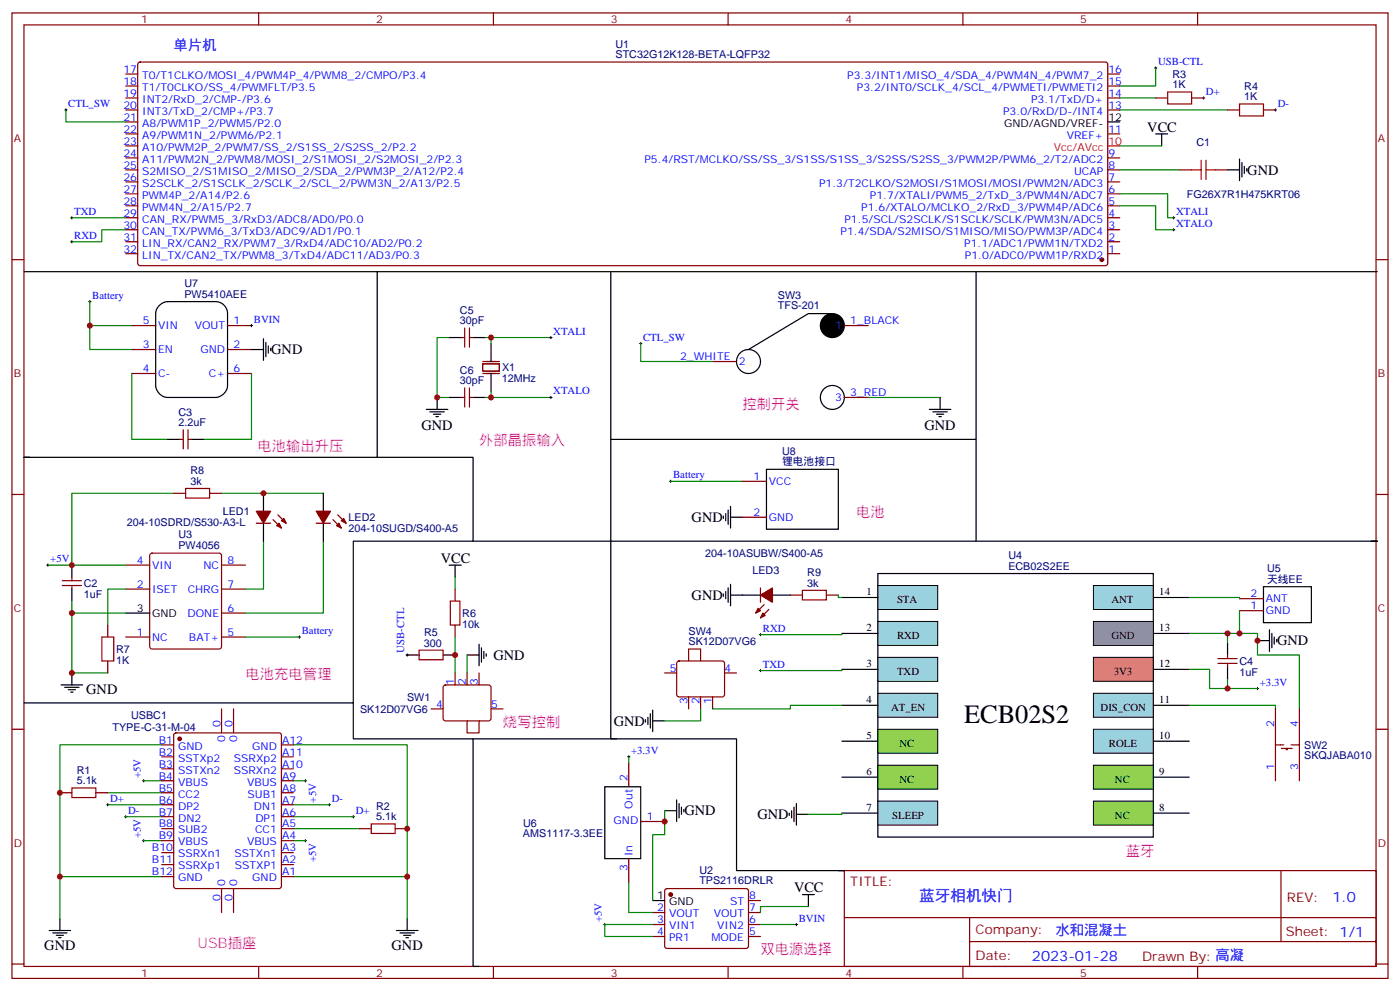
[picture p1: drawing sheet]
<svg xmlns="http://www.w3.org/2000/svg" width="412mm" height="292mm" viewBox="0 0 412 292" stroke-linecap="round" stroke-linejoin="round" font-family="sans-serif">
<g fill="none" stroke="#870000" stroke-width=".35">
<path d="M3.5 3.8h405.4v284.3h-405.4zM7.1 7.3h398.2v277.3h-398.2zM40.8 18.5l.5-.2h284.6l.4 .7v58.5l-.2 .5-.5 .2h-284.3l-.5-.2-.2-.5v-58.5zM76.2 3.8v3.5M145.3 3.8v3.5M214.5 3.8v3.5M283.6 3.8v3.5M352.8 3.8v3.5M37 39.4h3.6M37 32.4h3.6M37 28.9h3.6M37 25.3h3.6"/>
<path d="M37 21.8h3.6M37 35.9h3.6M326.3 39.4h3.5M326.3 32.4h3.5M326.3 28.9h3.5M326.3 25.3h3.5M326.3 21.8h3.5M37 57.1h3.6M37 53.6h3.6M37 50h3.6M37 46.5h3.6M37 43h3.6"/>
<path d="M326.3 57.1h3.5M326.3 53.6h3.5M326.3 50h3.5M326.3 46.5h3.5M3.5 76.5h3.6M37 74.7h3.6M37 71.2h3.6M37 67.7h3.6M37 64.1h3.6M37 60.6h3.6M326.3 74.7h3.5M326.3 71.2h3.5"/>
<path d="M326.3 67.7h3.5M326.3 64.1h3.5M326.3 60.6h3.5M405.3 76.5h3.6M3.5 145.6h3.6M405.3 145.6h3.6M3.5 214.8h3.6M405.3 214.8h3.6M248.7 256.4h156.6v28.2h-156.6zM377.3 256.4v20.9M192.3 268.7h3.5M192.3 272.3h3.5"/>
<path d="M192.3 275.8h3.5M196 261.9l.5-.2h23.3l.5 .2 .2 .5-.1 16.5-.6 .4h-23.6l-.4-.7v-16.2zM220.5 268.7h3.5M220.5 272.3h3.5M220.5 275.8h3.5M220.5 265.2h3.5M248.7 270.2h156.5M285.6 277.3h119.6M285.6 270.2v14.2M3.5 283.9h3.6M76.2 284.6v3.5M145.3 284.6v3.5"/>
<path d="M214.5 284.6v3.5M283.6 284.6v3.5M352.8 284.6v3.5M405.3 283.9h3.6"/>
</g>
<g fill="#870000" stroke="#870000" stroke-width=".35">
<circle cx="324.6" cy="76.5" r=".53"/>
<circle cx="197.6" cy="263.5" r=".53"/>
</g>
<path d="M326.3 43h3.5" fill="none" stroke="#f00" stroke-width=".35"/>
<g fill="none" stroke="#000" stroke-width=".35">
<path d="M326.3 35.9h3.5M340.4 39.4h3.6M342.2 39.4v3.6M361.6 50h3.5M365.1 46.8v6.4M365.8 47.9v4.2M366.5 49v2.1M367.2 49.7v.7M137.6 192.9h3.5M141.1 189.7v6.4M141.8 190.8v4.2M142.5 191.8v2.2"/>
<path d="M143.2 192.5v.8M14.5 274h6.3M15.5 274.7h4.3M16.6 275.4h2.1M17.3 276.2h.7M17.6 270.5v3.5M116.8 274h6.3M117.8 274.7h4.3M118.9 275.4h2.1M119.6 276.2h.7M119.9 270.5v3.5M192.3 265.2h3.5"/>
<path d="M236.4 263.5h3.5M238.1 263.5v3.5"/>
</g>
<g fill="none" stroke="#008700" stroke-width=".35">
<path d="M329.8 28.9h10.6M329.8 32.4h31.8M340.4 20v5.3h-10.6M329.8 50h17.7M329.8 43h12.4M134.1 187.6v10.6M47.6 219.4h-30v51.1M86.4 219.4h33.5v51.1M31.7 233.5h15.9M31.7 237h15.9M42.3 229.9h5.3M86.4 229.9h3.6"/>
<path d="M86.4 237h10.6M17.6 258.2h30M37 240.5h10.6M42.3 247.6h5.3M86.4 258.2h33.5M86.4 244.1h19.4M86.4 247.6h3.6M86.4 240.5h17.7M192.3 272.3h-14.1v3.5h14.1M224 272.3h10.6M238.1 267h-14.1v1.7"/>
</g>
<g fill="none" stroke="#000" stroke-width=".29">
<path d="M340.4 19.7v.7M340.1 20h.7M354.2 28.9h.7M354.5 28.5v.7M375.4 32.4h.7M375.7 32v.7M26.1 88.8h.7M26.5 88.5v.7M119.6 192.9h.7M119.9 192.5v.8M31.4 237h.7M31.7 236.6v.7"/>
<path d="M42 229.9h.7M42.3 229.6v.7M89.6 229.9h.7M90 229.6v.7M96.7 237h.7M97 236.6v.7M36.7 240.5h.7M37 240.2v.7M42 247.6h.7M42.3 247.2v.7M89.6 247.6h.7M90 247.2v.7"/>
<path d="M103.7 240.5h.7M104.1 240.2v.7M177.8 272.3h.7M178.2 271.9v.7"/>
</g>
<path d="M44.3 163.1l.5-.2h19.8l.5 .2 .2 .5v26.8l-.3 .5-.4 .2h-19.8l-.5-.2-.2-.5v-26.8z" fill="#fff" stroke="#900" stroke-width=".35"/>
<path d="M37 173.5h7.1M37 166.4h7.1M65.3 173.5h7M65.3 166.4h7M37 187.6h7.1M65.3 187.6h7M65.3 180.6h7" fill="none" stroke="#870000" stroke-width=".35"/>
<path d="M21.2 198.2v3.5M37 180.6h7.1M18 201.7h6.3M19 202.4h4.3M20.1 203.1h2.1M20.8 203.8h.7" fill="none" stroke="#000" stroke-width=".35"/>
<path d="M13.8 166.4h.7M14.1 166.1v.7M87.8 187.6h.7M88.2 187.3v.7" fill="none" stroke="#000" stroke-width=".29"/>
<path d="M51.2 145.3h-30v21.1M65.3 145.3h29.9M77.6 159.4v14.1h-5.3M95.2 159.4v21.2h-22.9M14.1 166.4h22.9M37 173.5h-5.3v10.6M37 180.6h-15.8v17.6h10.5M72.3 187.6h15.9" fill="none" stroke="#008700" stroke-width=".35"/>
<path d="M258.6 168.9h81.1v77.6h-81.1z" fill="#fff" stroke="#000" stroke-width=".35"/>
<path d="M322.1 193.6h17.6v7.1h-17.6z" fill="#de7d6b" stroke="#000" stroke-width=".29"/>
<path d="M322.1 183h17.6v7.1h-17.6z" fill="#a6a6a6" stroke="#000" stroke-width=".29"/>
<path d="M258.6 214.8h17.6v7h-17.6z" fill="#91d14f" stroke="#000" stroke-width=".29"/>
<g fill="#99d1de" stroke="#000" stroke-width=".29">
<path d="M322.1 204.2h17.6v7h-17.6z"/>
<path d="M258.6 204.2h17.6v7h-17.6z"/>
</g>
<path d="M322.1 235.9h17.6v7.1h-17.6z" fill="#91d14f" stroke="#000" stroke-width=".29"/>
<g fill="#99d1de" stroke="#000" stroke-width=".29">
<path d="M258.6 193.6h17.6v7.1h-17.6z"/>
<path d="M258.6 183h17.6v7.1h-17.6z"/>
<path d="M258.6 172.4h17.6v7.1h-17.6z"/>
<path d="M258.6 235.9h17.6v7.1h-17.6z"/>
</g>
<g fill="#91d14f" stroke="#000" stroke-width=".29">
<path d="M322.1 225.4h17.6v7h-17.6z"/>
<path d="M258.6 225.4h17.6v7h-17.6z"/>
</g>
<g fill="none" stroke="#000" stroke-width=".35">
<path d="M248 176h10.6M339.7 176h10.6M248 197.1h10.6M248 186.5h10.6M339.7 197.1h10.6M339.7 186.5h10.6M248 218.3h10.6M248 207.7h10.6M339.7 218.3h10.6M339.7 207.7h10.6M248 228.9h10.6M248 239.5h10.6"/>
<path d="M339.7 228.9h10.6M339.7 239.5h10.6"/>
</g>
<g fill="#99d1de" stroke="#000" stroke-width=".29">
<path d="M322.1 172.4h17.6v7.1h-17.6z"/>
<path d="M322.1 214.8h17.6v7h-17.6z"/>
</g>
<g fill="none" stroke="#000" stroke-width=".29">
<path d="M19 32.4h.8M19.4 32v.7M20.8 64.1h.7M20.8 71.2h.7M21.2 63.8v.7M21.2 70.8v.7M345.4 64.1h.7M345.4 67.7h.7M345.7 63.8v.7M345.7 67.3v.7M73.7 95.9h.7M74.1 95.5v.7"/>
<path d="M161.9 99.4h.7M162.3 99.1v.7M161.9 117.1h.7M162.3 116.7v.7M188.4 101.2h.7M188.7 100.8v.7M197.2 141.7h.7M197.6 141.4v.7M223.7 186.9h.7M223.7 197.5h.7M224 186.5v.8M224 197.1v.7"/>
<path d="M370.1 202.8h.7M370.4 202.4v.7M184.9 222.9h.7M185.2 222.5v.7M234.2 272.3h.7M234.6 271.9v.7"/>
</g>
<g fill="none" stroke="#008700" stroke-width=".35">
<path d="M19.4 32.4v3.5h17.6M329.8 57.1h14.2v7h1.7M21.2 64.1h15.8M37 67.7h-7v3.5h-8.8M329.8 60.6h10.6v7.1h5.3M26.5 88.8v7.1h12.3M26.5 95.9v7h12.3M132.3 99.4h-3.5v17.7h3.5M142.9 99.4h19.4M144.6 99.4v1.8M38.8 110v19.4h10.6M74.1 110v19.4h-14.1"/>
<path d="M142.9 117.1h19.4M144.6 115.3v1.8M188.7 101.2v5.3h21.2M255.8 117.1h21.1M197.6 141.7h21.1M21.2 177v3.6M134.1 170v3.5M246.9 175.3v.7h1.1M350.3 176h14.8v.3M365.1 179.8v6.7M137.6 192.9v5.3M248 186.5v.4h-24"/>
<path d="M248 197.1v.4h-24M350.3 186.5h20.1v6.4h12.4v15.9M350.3 197.1h6v5.7h14.1M361.6 186.5v2.9M361.6 200v2.8M206.4 208.8v3.5h-10.6M248 207.7h-15.2v1.1h-22.9M350.3 207.7h25.4v1.1M185.2 222.9v1.7M195.8 238.8v7h-3.5v19.4M248 239.5v.3h-9.9M185.2 259.9v8.8h7.1"/>
</g>
<g fill="none" stroke="#000" stroke-width=".35">
<path d="M7.1 80h104v54.7h-104h1.7M47 89.9a3.6 3.6 0 0 1 2.4-1.1h14.1a3.5 3.5 0 0 1 3.5 3.6v21.1a3.8 3.8 0 0 1-3.5 3.6h-14.1a3.8 3.8 0 0 1-3.5-3.6v-21.1a3.5 3.5 0 0 1 1.1-2.5zM77.6 99.8v6.3M111.1 80h294.6M132.3 99.4h3.5M139.3 99.4h3.6M179.9 80v137.6h1.8M245.2 92.4h-7.1l-17.6 10.5M287.5 80v79.4M74.1 102.9h3.5M78.3 100.8v4.3M79 101.9v2.1"/>
<path d="M79.7 102.6v.7M128.8 117.1v3.5M132.3 117.1h3.5M139.3 117.1h3.6M144.6 101.2v5.3M144.6 110v5.3M276.9 117.1v3.5M49.4 129.4h3.5M56.4 129.4h3.6M111.1 134.7h28.2v24.7h-35.2v47.6h-97M125.6 120.6h6.3M126.6 121.3h4.3"/>
<path d="M127.7 122h2.1M128.4 122.7h.7M179.9 129.4h107.6M225.8 138.2h21.1v17.7h-21.1zM273.8 120.6h6.3M274.8 121.3h4.2M275.9 122h2.1M276.6 122.7h.7M77.6 145.3v5.3M77.6 154.1v5.3M95.2 145.3v5.3M95.2 154.1v5.3"/>
<path d="M139.3 159.4h266.4h-1.8M213.1 152v.7M213.8 151.3v2.1M214.5 150.2v4.2M215.2 149.2v6.3M215.2 152.3h3.5M21.2 166.4v3.6M21.2 173.5v3.5M132.3 166.4h3.5M134.1 166.4v3.6M213.1 174.9v.7M213.8 174.2v2.1"/>
<path d="M214.5 173.1v4.3M215.2 175.3h8.8M215.2 172.1v6.3M227.5 175.3h5.3M372.2 172.8h14.1v10.6h-14.1zM119.9 192.9h3.6M130.5 192.9h3.6M361.6 189.4v3.5M361.6 196.4v3.6M370.4 188.7h3.5M373.9 185.5v6.3M374.6 186.5v4.3"/>
<path d="M375.4 187.6v2.1M376.1 188.3v.7M104.1 207v10.6h35.2v67h1.8M139.3 217.6h77.7v38.8h31.7h-1.8M190.1 211.9v.8M190.9 211.2v2.2M191.6 210.2v4.2M192.3 212.3h3.5M192.3 209.1v6.4M178.2 231.7h10.5v21.2h-10.5zM195.8 238.8h3.5M199.3 235.6v6.3"/>
<path d="M200 236.6v4.3M200.7 237.7v2.1M201.4 238.4v.7M232.5 239.5v.7M233.2 238.8v2.1M233.9 237.7v4.2M234.6 239.8h3.5M234.6 236.6v6.4"/>
<circle cx="220.5" cy="106.5" r="3.5"/>
<circle cx="245.2" cy="117.1" r="3.5"/>
</g>
<g fill="none" stroke="#870000" stroke-width=".35">
<path d="M340.4 28.9h3.6M351 28.9h3.5M361.6 32.4h3.5M372.2 32.4h3.5M347.5 50h3.5M358.1 50h3.5M38.8 95.9h7.1M67 95.9h7.1M135.8 99.4h1.1M136.9 96.6v5.6M138.3 96.6v5.6M138.3 99.4h1"/>
<path d="M248.7 95.9h7.1M38.8 102.9h7.1M38.8 110h7.1M67 102.9h7.1M67 110h7.1M135.8 117.1h1.1M136.9 114.2v5.7M138.3 114.2v5.7M138.3 117.1h1M209.9 106.5h7.1M248.7 117.1h7.1M52.9 129.4h1.1"/>
<path d="M54 126.6v5.6M55.4 126.6v5.6M55.4 129.4h1M51.2 145.3h3.5M61.7 145.3h3.6M75.5 154.1h4.2M80.4 153l2.5 2.5M81.8 151.6l2.5 2.5M93.1 154.1h4.3M98.1 153l2.4 2.5M99.5 151.6l2.5 2.5M218.7 141.7h7.1"/>
<path d="M218.7 152.3h7.1M18.3 172.4h5.7M18.3 171h5.7M21.2 170v1M21.2 172.4v1.1M134.1 173.5v3.5M224 173.1v4.3M225.1 178.1l-2.5 2.5M226.5 179.5l-2.5 2.5M232.8 175.3h3.6M243.4 175.3h3.5M365.1 176.3h7.1"/>
<path d="M365.1 179.8h7.1M31.7 184.1v3.5M31.7 194.7v3.5M123.5 191.5h7v2.8h-7zM134.1 184.1v3.5M134.1 198.2v3.5M137.6 198.2v3.5M141.1 198.2v3.5M195.8 198.2h3.5M199.6 194.9l.4-.2h12.7l.5 .2 .2 .5v9.4l-.7 .4h-12.9l-.5-.7v-9.1zM202.8 194.7v-3.6h3.6v3.6M213.4 198.2h3.6"/>
<path d="M358.8 195.4h5.6M358.8 194h5.6M361.6 192.9v1.1M361.6 195.4v1M47.6 219.4h3.6M51.4 216l.5-.2h30.3l.5 .2 .2 .5v44.5l-.2 .5-.5 .2h-30.3l-.5-.2-.2-.5v-44.5zM65.3 208.8v7M68.8 208.8v7M82.9 219.4h3.5M127 208.8h3.5M130.8 201.9l.4-.2h12.7l.5 .2 .2 .5v9.5l-.7 .4-12.9-.1-.5-.6v-9.2zM137.6 212.3v3.5h3.5v-3.5"/>
<path d="M144.6 208.8h3.6M202.8 205.2v3.6M206.4 205.2v3.6M209.9 205.2v3.6M375.7 208.8v21.1M375.7 219.4h2.5M380.3 219.4h2.5M382.8 208.8v21.1M17.6 233.5h3.6M28.2 233.5h3.5M47.6 233.5h3.6M47.6 222.9h3.6"/>
<path d="M47.6 226.4h3.6M47.6 229.9h3.6M47.6 237h3.6M82.9 233.5h3.5M82.9 222.9h3.5M82.9 226.4h3.5M82.9 229.9h3.5M82.9 237h3.5M185.2 224.6v7.1M377.5 220.4h3.1M378.9 220.4v.4h.3v-.4M47.6 244.1h3.6"/>
<path d="M47.6 240.5h3.6M47.6 247.6h3.6M47.6 251.1h3.6M47.6 254.6h3.6M47.6 258.2h3.6M82.9 244.1h3.5M82.9 240.5h3.5M82.9 247.6h3.5M82.9 251.1h3.5M82.9 254.6h3.5M82.9 258.2h3.5M105.8 244.1h3.6"/>
<path d="M116.4 244.1h3.5M185.2 252.9v7M188.7 241.9h7.1M65.3 261.7v7M68.8 261.7v7"/>
</g>
<g fill="#870000" stroke="#870000" stroke-width=".35">
<path d="M75.5 150.6h4.2l-2.1 3.5z"/>
<path d="M81.5 154.8l.7-.7 .7 1.4z"/>
<path d="M82.9 153.4l.7-.7 .7 1.4z"/>
<path d="M93.1 150.6h4.3l-2.2 3.5z"/>
<path d="M99.8 154.1l.7 1.4-1.4-.7z"/>
<path d="M100.5 153.4l.7-.7 .8 1.4z"/>
<path d="M224 175.3l3.5-2.2v4.3z"/>
<path d="M223.3 179.1l.7 .7-1.4 .8z"/>
<path d="M224.7 180.6l.7 .7-1.4 .7z"/>
<circle cx="52.9" cy="217.6" r=".53"/>
</g>
<path d="M344 27.1h7v3.5h-7zM365.1 30.6h7.1v3.5h-7.1zM351 50h2.8M353.8 47.2v5.6M355.2 50h2.9M355.2 47.2v5.6M54.7 143.9h7v2.8h-7zM132.6 177h2.9v7.1h-2.9zM236.4 173.8h7v2.9h-7zM30 187.6h3.5v7.1h-3.5zM21.2 232.1h7v2.8h-7zM109.4 242.6h7v2.9h-7z" fill="none" stroke="#a10000" stroke-width=".35"/>
<path d="M142.2 107.2h4.9v2.1h-4.9zM142.2 110h4.9M142.2 106.5h4.9" fill="none" stroke="#871200" stroke-width=".35"/>
<circle cx="245.2" cy="95.9" r="3.5" fill="#000" stroke="#000" stroke-width=".35"/>
<g fill="#c00">
<circle cx="17.6" cy="258.2" r=".88"/>
<circle cx="119.9" cy="258.2" r=".88"/>
<circle cx="21.2" cy="166.4" r=".88"/>
<circle cx="21.2" cy="198.2" r=".88"/>
<circle cx="365.1" cy="186.5" r=".88"/>
<circle cx="195.8" cy="241.9" r=".88"/>
<circle cx="26.5" cy="95.9" r=".88"/>
<circle cx="370.4" cy="188.7" r=".88"/>
<circle cx="361.6" cy="202.8" r=".88"/>
<circle cx="21.2" cy="180.6" r=".88"/>
<circle cx="361.6" cy="186.5" r=".88"/>
<circle cx="77.6" cy="145.3" r=".88"/>
<circle cx="17.6" cy="233.5" r=".88"/>
<circle cx="119.9" cy="244.1" r=".88"/>
<circle cx="134.1" cy="192.9" r=".88"/>
<circle cx="128.8" cy="117.1" r=".88"/>
<circle cx="144.6" cy="117.1" r=".88"/>
<circle cx="144.6" cy="99.4" r=".88"/>
</g>
<text font-size="7.8" x="284" y="213">ECB02S2</text>
<text font-size="4.6" fill="#00f" x="270.8" y="265.4">蓝牙相机快门</text>
<g font-size="4.2" fill="#00f">
<text x="51.2" y="14.7">单片机</text>
<text x="392.5" y="265.7">1.0</text>
<text x="310.9" y="275.2">水和混凝土</text>
<text x="304" y="283">2023-01-28</text>
</g>
<g font-size="4.2">
<text x="338" y="38.7">VCC</text>
<text x="367.4" y="51.5">GND</text>
<text x="79.9" y="104.4">GND</text>
<text x="124.2" y="126.6">GND</text>
<text x="272.4" y="126.6">GND</text>
<text x="203.7" y="153.7">GND</text>
<text x="129.8" y="165.7">VCC</text>
<text x="203.7" y="176.7">GND</text>
<text x="376.2" y="190.1">GND</text>
<text x="145.3" y="194.3">GND</text>
<text x="25.4" y="204.3">GND</text>
<text x="180.8" y="213.7">GND</text>
<text x="201.6" y="240.2">GND</text>
<text x="223.1" y="241.2">GND</text>
<text x="233.9" y="262.7">VCC</text>
<text x="13.1" y="279.7">GND</text>
<text x="115.4" y="279.7">GND</text>
</g>
<g font-size="4.2" fill="#f0f">
<text x="218.7" y="120.6">控制开关</text>
<text x="141.1" y="131.2">外部晶振输入</text>
<text x="75.8" y="132.9">电池输出升压</text>
<text x="252.2" y="152.3">电池</text>
<text x="72.3" y="200">电池充电管理</text>
<text x="148.2" y="214.1">烧写控制</text>
<text x="331.6" y="252.2">蓝牙</text>
<text x="58.2" y="279.3">USB插座</text>
<text x="224" y="281.1">双电源选择</text>
</g>
<g font-size="3.9" fill="#800">
<text x="250.5" y="261">TITLE:</text>
<text x="379.1" y="265.7">REV:</text>
<text x="287.4" y="275.2">Company:</text>
<text x="378.7" y="275.8">Sheet: 1/1</text>
<text x="287.4" y="282.9">Date:</text>
<text x="336.4" y="282.9">Drawn By: 高凝</text>
</g>
<g font-size="3.2" fill="#800">
<text x="41.6" y="6.8">1</text>
<text x="110.8" y="6.8">2</text>
<text x="179.9" y="6.8">3</text>
<text x="249.1" y="6.8">4</text>
<text x="318.2" y="6.8">5</text>
<text x="4.1" y="41.9">A</text>
<text x="405.9" y="41.9">A</text>
<text x="4.1" y="111.1">B</text>
<text x="405.9" y="111.1">B</text>
<text x="4.1" y="180.2">C</text>
<text x="405.9" y="180.2">C</text>
<text x="4.1" y="249.3">D</text>
<text x="405.9" y="249.3">D</text>
<text x="41.6" y="287.6">1</text>
<text x="110.8" y="287.6">2</text>
<text x="179.9" y="287.6">3</text>
<text x="249.1" y="287.6">4</text>
<text x="318.2" y="287.6">5</text>
</g>
<g font-size="3.2" fill="#000080">
<text x="181.3" y="17.2">STC32G12K128-BETA-LQFP32</text>
<text x="181.3" y="14">U1</text>
<text x="345.4" y="22.9">R3</text>
<text x="345.4" y="26">1K</text>
<text x="366.5" y="29.6">1K</text>
<text x="366.5" y="26.4">R4</text>
<text x="352.4" y="43">C1</text>
<text x="349.6" y="58.2">FG26X7R1H475KRT06</text>
<text x="54.3" y="87.8">PW5410AEE</text>
<text x="54.3" y="84.6">U7</text>
<text x="229.1" y="88">SW3</text>
<text x="135.5" y="95.5">30pF</text>
<text x="135.5" y="92.4">C5</text>
<text x="229.1" y="91.1">TFS-201</text>
<text x="135.5" y="113.2">30pF</text>
<text x="135.5" y="110">C6</text>
<text x="147.8" y="112.5">12MHz</text>
<text x="147.9" y="109.4">X1</text>
<text x="52.6" y="125.5">2.2uF</text>
<text x="52.6" y="122.4">C3</text>
<text x="230.4" y="137">锂电池接口</text>
<text x="230.4" y="133.9">U8</text>
<text x="56.1" y="142.8">3k</text>
<text x="56.1" y="139.6">R8</text>
<text x="37.4" y="154.9">204-10SDRD/S530-A3-L</text>
<text x="65.6" y="151.7">LED1</text>
<text x="102.7" y="153.5">LED2</text>
<text x="52.6" y="161.7">PW4056</text>
<text x="52.6" y="158.6">U3</text>
<text x="102.7" y="156.6">204-10SUGD/S400-A5</text>
<text x="207.8" y="164.1">204-10ASUBW/S400-A5</text>
<text x="297" y="167.9">ECB02S2EE</text>
<text x="297" y="164.7">U4</text>
<text x="24.7" y="172.8">C2</text>
<text x="221.7" y="168.9">LED3</text>
<text x="237.8" y="172.8">3k</text>
<text x="237.8" y="169.6">R9</text>
<text x="373.2" y="171.6">天线EE</text>
<text x="373.3" y="168.4">U5</text>
<text x="24.7" y="176">1uF</text>
<text x="136.2" y="184.8">10k</text>
<text x="136.2" y="181.7">R6</text>
<text x="124.9" y="190.4">300</text>
<text x="124.9" y="187.3">R5</text>
<text x="202.8" y="190.1">SK12D07VG6</text>
<text x="202.8" y="186.9">SW4</text>
<text x="34.2" y="195.4">1K</text>
<text x="34.2" y="192.3">R7</text>
<text x="365.1" y="195.8">C4</text>
<text x="365.1" y="199">1uF</text>
<text x="106.1" y="209.9">SK12D07VG6</text>
<text x="119.9" y="206.4">SW1</text>
<text x="33.1" y="215.2">TYPE-C-31-M-04</text>
<text x="38.6" y="211.7">USBC1</text>
<text x="384.2" y="220.5">SW2</text>
<text x="22.6" y="227.8">R1</text>
<text x="384.2" y="223.7">SKQJABA010</text>
<text x="22.6" y="231">5.1k</text>
<text x="110.8" y="238.4">R2</text>
<text x="110.8" y="241.6">5.1k</text>
<text x="154.1" y="243.4">U6</text>
<text x="154.1" y="246.6">AMS1117-3.3EE</text>
<text x="206" y="257.3">U2</text>
<text x="206" y="260.4">TPS2116DRLR</text>
</g>
<g font-size="3.2" fill="#00f">
<text x="36.4" y="21.4">17</text>
<text x="41.9" y="23.2">T0/T1CLKO/MOSI_4/PWM4P_4/PWM8_2/CMPO/P3.4</text>
<text x="249.6" y="23.2">P3.3/INT1/MISO_4/SDA_4/PWM4N_4/PWM7_2</text>
<text x="326.5" y="21.4">16</text>
<text x="341.1" y="19.2">USB-CTL</text>
<text x="36.4" y="25">18</text>
<text x="36.4" y="28.5">19</text>
<text x="41.9" y="26.7">T1/T0CLKO/SS_4/PWMFLT/P3.5</text>
<text x="252.4" y="26.7">P3.2/INT0/SCLK_4/SCL_4/PWMETI/PWMETI2</text>
<text x="326.5" y="28.5">14</text>
<text x="326.5" y="25">15</text>
<text x="355.2" y="28">D+</text>
<text x="20.1" y="31.5">CTL_SW</text>
<text x="36.4" y="32">20</text>
<text x="36.4" y="35.6">21</text>
<text x="41.9" y="30.3">INT2/RxD_2/CMP-/P3.6</text>
<text x="41.9" y="33.8">INT3/TxD_2/CMP+/P3.7</text>
<text x="295.5" y="33.8">P3.0/RxD/D-/INT4</text>
<text x="303.7" y="30.3">P3.1/TxD/D+</text>
<text x="326.5" y="32">13</text>
<text x="376.4" y="31.5">D-</text>
<text x="36.4" y="39.1">22</text>
<text x="41.9" y="37.3">A8/PWM1P_2/PWM5/P2.0</text>
<text x="41.9" y="40.9">A9/PWM1N_2/PWM6/P2.1</text>
<text x="314.2" y="40.9">VREF+</text>
<text x="326.5" y="39.1">11</text>
<text x="36.4" y="42.6">23</text>
<text x="36.4" y="46.1">24</text>
<text x="41.9" y="44.4">A10/PWM2P_2/PWM7/SS_2/S1SS_2/S2SS_2/P2.2</text>
<text x="41.9" y="47.9">A11/PWM2N_2/PWM8/MOSI_2/S1MOSI_2/S2MOSI_2/P2.3</text>
<text x="189.8" y="47.9">P5.4/RST/MCLKO/SS/SS_3/S1SS/S1SS_3/S2SS/S2SS_3/PWM2P/PWM6_2/T2/ADC2</text>
<text x="326.5" y="46.1">9</text>
<text x="36.4" y="49.7">25</text>
<text x="36.4" y="53.2">26</text>
<text x="41.9" y="51.4">S2MISO_2/S1MISO_2/MISO_2/SDA_2/PWM3P_2/A12/P2.4</text>
<text x="316.4" y="51.4">UCAP</text>
<text x="326.5" y="53.2">7</text>
<text x="326.5" y="49.7">8</text>
<text x="36.4" y="56.7">27</text>
<text x="41.9" y="55">S2SCLK_2/S1SCLK_2/SCLK_2/SCL_2/PWM3N_2/A13/P2.5</text>
<text x="41.9" y="58.5">PWM4P_2/A14/P2.6</text>
<text x="241.3" y="55">P1.3/T2CLKO/S2MOSI/S1MOSI/MOSI/PWM2N/ADC3</text>
<text x="256.3" y="58.5">P1.7/XTALI/PWM5_2/TxD_3/PWM4N/ADC7</text>
<text x="326.5" y="56.7">6</text>
<text x="21.9" y="63.3">TXD</text>
<text x="36.4" y="60.3">28</text>
<text x="36.4" y="63.8">29</text>
<text x="41.9" y="62">PWM4N_2/A15/P2.7</text>
<text x="41.9" y="65.5">CAN_RX/PWM5_3/RxD3/ADC8/AD0/P0.0</text>
<text x="248.7" y="65.5">P1.5/SCL/S2SCLK/S1SCLK/SCLK/PWM3N/ADC5</text>
<text x="253.7" y="62">P1.6/XTALO/MCLKO_2/RxD_3/PWM4P/ADC6</text>
<text x="326.5" y="63.8">4</text>
<text x="326.5" y="60.3">5</text>
<text x="346.4" y="63.3">XTALI</text>
<text x="21.9" y="70.3">RXD</text>
<text x="36.4" y="67.3">30</text>
<text x="36.4" y="70.8">31</text>
<text x="41.9" y="69.1">CAN_TX/PWM6_3/TxD3/ADC9/AD1/P0.1</text>
<text x="247.6" y="69.1">P1.4/SDA/S2MISO/S1MISO/MISO/PWM3P/ADC4</text>
<text x="326.5" y="70.8">2</text>
<text x="326.5" y="67.3">3</text>
<text x="346.4" y="66.8">XTALO</text>
<text x="36.4" y="74.4">32</text>
<text x="41.9" y="72.6">LIN_RX/CAN2_RX/PWM7_3/RxD4/ADC10/AD2/P0.2</text>
<text x="41.9" y="76.1">LIN_TX/CAN2_TX/PWM8_3/TxD4/ADC11/AD3/P0.3</text>
<text x="284" y="72.6">P1.1/ADC1/PWM1N/TXD2</text>
<text x="284.2" y="76.1">P1.0/ADC0/PWM1P/RXD2</text>
<text x="326.5" y="74.4">1</text>
<text x="27.2" y="87.9">Battery</text>
<text x="42.1" y="95.5">5</text>
<text x="68.8" y="95.5">1</text>
<text x="74.8" y="95">BVIN</text>
<text x="250.5" y="95.5">1_BLACK</text>
<text x="46.6" y="96.9">VIN</text>
<text x="57.4" y="96.9">VOUT</text>
<text x="163" y="98.5">XTALI</text>
<text x="189.4" y="100.3">CTL_SW</text>
<text x="246" y="96.9">1</text>
<text x="42.1" y="102.6">3</text>
<text x="46.6" y="104">EN</text>
<text x="59" y="104">GND</text>
<text x="68.8" y="102.6">2</text>
<text x="200.3" y="106.1">2_WHITE</text>
<text x="217.7" y="107.5">2</text>
<text x="42.1" y="109.6">4</text>
<text x="46.6" y="111.1">C-</text>
<text x="61.5" y="111.1">C+</text>
<text x="68.8" y="109.6">6</text>
<text x="163" y="116.2">XTALO</text>
<text x="246" y="118.1">3</text>
<text x="250.5" y="116.7">3_RED</text>
<text x="198.3" y="140.9">Battery</text>
<text x="222" y="141.4">1</text>
<text x="226.5" y="142.8">VCC</text>
<text x="222" y="152">2</text>
<text x="226.5" y="153.4">GND</text>
<text x="14.8" y="165.6">+5V</text>
<text x="40.3" y="166.1">4</text>
<text x="44.8" y="167.5">VIN</text>
<text x="60" y="167.5">NC</text>
<text x="67" y="166.1">8</text>
<text x="40.3" y="173.1">2</text>
<text x="67" y="173.1">7</text>
<text x="44.8" y="174.6">ISET</text>
<text x="55.3" y="174.6">CHRG</text>
<text x="368.4" y="176">2</text>
<text x="368.4" y="179.5">1</text>
<text x="372.9" y="177.4">ANT</text>
<text x="55.2" y="181.6">DONE</text>
<text x="67" y="180.2">6</text>
<text x="372.9" y="180.9">GND</text>
<text x="40.3" y="187.3">1</text>
<text x="44.8" y="188.7">NC</text>
<text x="55.7" y="188.7">BAT+</text>
<text x="67" y="187.3">5</text>
<text x="88.9" y="186.7">Battery</text>
<text x="224.7" y="186">RXD</text>
<text x="119.1" y="192.2" transform="rotate(-90 119.1 192.2)">USB-CTL</text>
<text x="197.3" y="197.8">5</text>
<text x="213.4" y="197.8">4</text>
<text x="224.7" y="196.6">TXD</text>
<text x="133.7" y="201.7" transform="rotate(-90 133.7 201.7)">1</text>
<text x="137.2" y="201.7" transform="rotate(-90 137.2 201.7)">2</text>
<text x="140.8" y="201.7" transform="rotate(-90 140.8 201.7)">3</text>
<text x="371.1" y="201.9">+3.3V</text>
<text x="128.5" y="208.4">4</text>
<text x="144.6" y="208.4">5</text>
<text x="202.5" y="207.3" transform="rotate(-90 202.5 207.3)">3</text>
<text x="206" y="207.3" transform="rotate(-90 206 207.3)">2</text>
<text x="209.5" y="207.3" transform="rotate(-90 209.5 207.3)">1</text>
<text x="64.9" y="214.1" transform="rotate(-90 64.9 214.1)">0</text>
<text x="68.4" y="214.1" transform="rotate(-90 68.4 214.1)">0</text>
<text x="375.4" y="214.1" transform="rotate(-90 375.4 214.1)">2</text>
<text x="382.4" y="214.1" transform="rotate(-90 382.4 214.1)">4</text>
<text x="46.8" y="219">B1</text>
<text x="52.5" y="220.8">GND</text>
<text x="66.3" y="218.6" transform="rotate(-90 66.3 218.6)">0</text>
<text x="69.8" y="218.6" transform="rotate(-90 69.8 218.6)">0</text>
<text x="74.3" y="220.8">GND</text>
<text x="83.1" y="219">A12</text>
<text x="46.8" y="222.5">B2</text>
<text x="46.8" y="226.1">B3</text>
<text x="52.5" y="224.3">SSTXp2</text>
<text x="52.5" y="227.8">SSTXn2</text>
<text x="68.9" y="227.8">SSRXn2</text>
<text x="68.9" y="224.3">SSRXp2</text>
<text x="83.1" y="226.1">A10</text>
<text x="83.1" y="222.5">A11</text>
<text x="185.9" y="222">+3.3V</text>
<text x="375.4" y="226.7" transform="rotate(-90 375.4 226.7)">1</text>
<text x="382.4" y="226.7" transform="rotate(-90 382.4 226.7)">3</text>
<text x="41.5" y="229.2" transform="rotate(-90 41.5 229.2)">+5V</text>
<text x="46.8" y="229.6">B4</text>
<text x="46.8" y="233.1">B5</text>
<text x="52.5" y="231.4">VBUS</text>
<text x="72.8" y="231.4">VBUS</text>
<text x="83.1" y="233.1">A8</text>
<text x="83.1" y="229.6">A9</text>
<text x="184.9" y="229.9" transform="rotate(-90 184.9 229.9)">2</text>
<text x="32.5" y="236.1">D+</text>
<text x="37.7" y="239.6">D-</text>
<text x="46.8" y="236.6">B6</text>
<text x="52.5" y="234.9">CC2</text>
<text x="52.5" y="238.4">DP2</text>
<text x="72.9" y="234.9">SUB1</text>
<text x="74.8" y="238.4">DN1</text>
<text x="83.1" y="236.6">A7</text>
<text x="93.1" y="236.4" transform="rotate(-90 93.1 236.4)">+5V</text>
<text x="97.7" y="236.1">D-</text>
<text x="104.8" y="239.6">D+</text>
<text x="186.3" y="238.2" transform="rotate(-90 186.3 238.2)">Out</text>
<text x="46.8" y="240.2">B7</text>
<text x="46.8" y="243.7">B8</text>
<text x="52.5" y="241.9">DN2</text>
<text x="52.5" y="245.5">SUB2</text>
<text x="75.1" y="245.5">CC1</text>
<text x="75.2" y="241.9">DP1</text>
<text x="83.1" y="243.7">A5</text>
<text x="83.1" y="240.2">A6</text>
<text x="180.7" y="242.8">GND</text>
<text x="190.5" y="241.4">1</text>
<text x="41.5" y="246.9" transform="rotate(-90 41.5 246.9)">+5V</text>
<text x="44.8" y="250.8">B10</text>
<text x="46.8" y="247.2">B9</text>
<text x="52.5" y="249">VBUS</text>
<text x="72.8" y="249">VBUS</text>
<text x="83.1" y="250.8">A3</text>
<text x="83.1" y="247.2">A4</text>
<text x="44.8" y="254.3">B11</text>
<text x="44.8" y="257.8">B12</text>
<text x="52.5" y="252.5">SSRXn1</text>
<text x="52.5" y="256">SSRXp1</text>
<text x="69.1" y="252.5">SSTXn1</text>
<text x="69.2" y="256">SSTXP1</text>
<text x="83.1" y="257.8">A1</text>
<text x="83.1" y="254.3">A2</text>
<text x="93.1" y="254" transform="rotate(-90 93.1 254)">+5V</text>
<text x="184.9" y="256.7" transform="rotate(-90 184.9 256.7)">3</text>
<text x="186.3" y="252.2" transform="rotate(-90 186.3 252.2)">In</text>
<text x="52.5" y="259.6">GND</text>
<text x="66.3" y="261" transform="rotate(-90 66.3 261)">0</text>
<text x="69.8" y="261" transform="rotate(-90 69.8 261)">0</text>
<text x="74.3" y="259.6">GND</text>
<text x="64.9" y="265.5" transform="rotate(-90 64.9 265.5)">0</text>
<text x="68.4" y="265.5" transform="rotate(-90 68.4 265.5)">0</text>
<text x="193.6" y="268.4">2</text>
<text x="215.1" y="266.6">ST</text>
<text x="220.7" y="268.4">7</text>
<text x="220.7" y="264.9">8</text>
<text x="177.3" y="271.6" transform="rotate(-90 177.3 271.6)">+5V</text>
<text x="193.6" y="271.9">3</text>
<text x="193.6" y="275.4">4</text>
<text x="197.1" y="270.2">VOUT</text>
<text x="197.1" y="273.7">VIN1</text>
<text x="210.2" y="270.2">VOUT</text>
<text x="211.3" y="273.7">VIN2</text>
<text x="220.7" y="275.4">5</text>
<text x="220.7" y="271.9">6</text>
<text x="235.3" y="271.4">BVIN</text>
<text x="197.1" y="277.2">PR1</text>
<text x="209.6" y="277.2">MODE</text>
</g>
<g font-size="3.2">
<text x="326.5" y="35.6">12</text>
<text x="295.8" y="37.3">GND/AGND/VREF-</text>
<text x="255.2" y="175.3">1</text>
<text x="264.2" y="177.7">STA</text>
<text x="327.4" y="177.7">ANT</text>
<text x="341.5" y="175.3">14</text>
<text x="40.3" y="180.2">3</text>
<text x="44.8" y="181.6">GND</text>
<text x="255.2" y="185.8">2</text>
<text x="341.5" y="185.8">13</text>
<text x="264.2" y="188.3">RXD</text>
<text x="327.4" y="188.3">GND</text>
<text x="255.2" y="196.4">3</text>
<text x="341.5" y="196.4">12</text>
<text x="264.2" y="198.9">TXD</text>
<text x="328.1" y="198.9">3V3</text>
<text x="255.2" y="207">4</text>
<text x="262.5" y="209.5">AT_EN</text>
<text x="324.2" y="209.5">DIS_CON</text>
<text x="341.5" y="207">11</text>
<text x="255.2" y="217.6">5</text>
<text x="264.9" y="220.1">NC</text>
<text x="326.7" y="220.1">ROLE</text>
<text x="341.5" y="217.6">10</text>
<text x="255.2" y="228.2">6</text>
<text x="264.9" y="230.6">NC</text>
<text x="328.4" y="230.6">NC</text>
<text x="341.5" y="228.2">9</text>
<text x="255.2" y="238.8">7</text>
<text x="341.5" y="238.8">8</text>
<text x="262.8" y="241.2">SLEEP</text>
<text x="328.4" y="241.2">NC</text>
<text x="193.6" y="264.9">1</text>
<text x="197.1" y="266.6">GND</text>
</g>
<g font-size="3.2" fill="#f00">
<text x="310.5" y="44.4">Vcc/AVcc</text>
<text x="326.5" y="42.6">10</text>
</g>
</svg>
